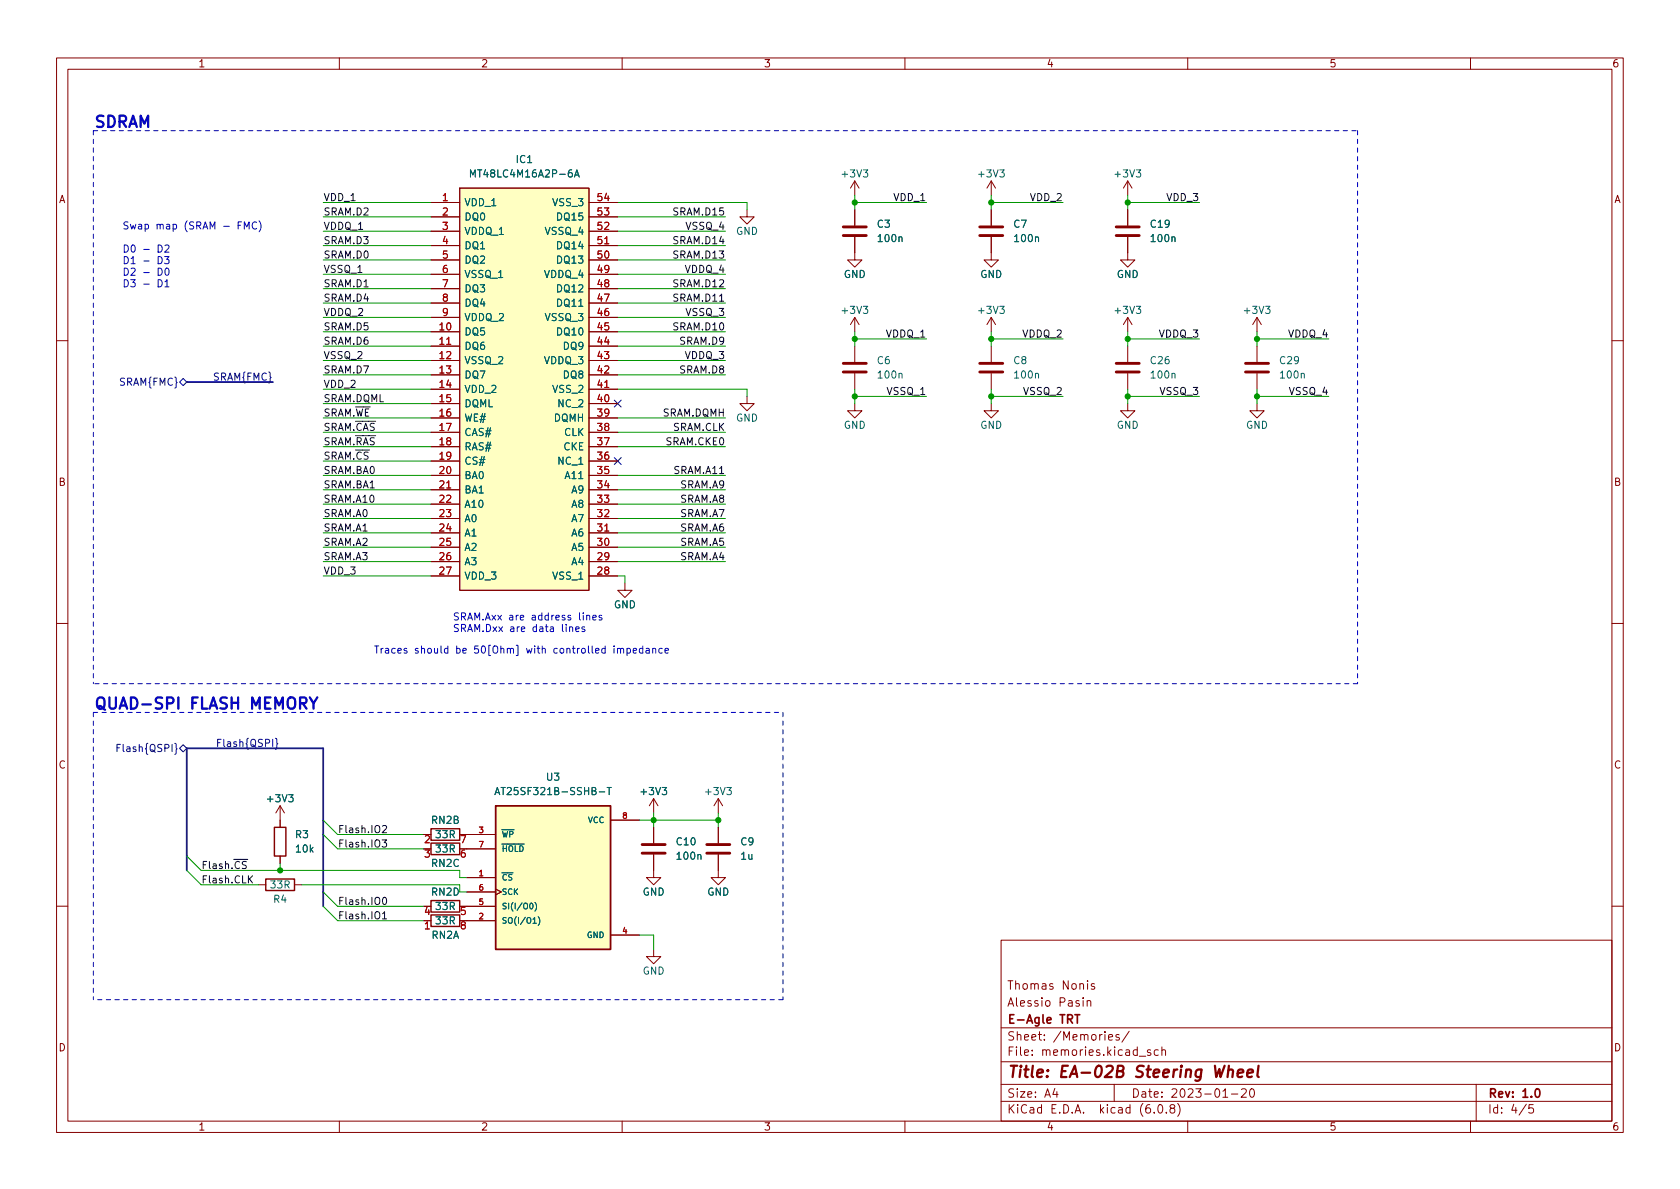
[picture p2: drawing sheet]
<svg xmlns="http://www.w3.org/2000/svg" width="297mm" height="210mm" viewBox="0 0 297 210" stroke-linecap="round" stroke-linejoin="round" font-family="sans-serif">
<g fill="none" stroke="#840000" stroke-width=".18">
<path d="M10 10.2h277v190.1h-277zM12 12.2h273v186.1h-273zM60 10.2v2M110 10.2v2M160 10.2v2M210 10.2v2M260 10.2v2M76.2 35.8h5.1M76.2 38.3h5.1M81.3 33.3h22.8v71.1h-22.8zM104.1 35.8h5.1M104.1 38.3h5.1"/>
<path d="M132.1 37.1v1.2h1.2l-1.2 1.3-1.3-1.3h1.3M151.1 32v2.5M151.1 37.1v2.8M151.1 32l-.7 1.3M151.1 32l.8 1.3M175.3 32l-.8 1.3M175.3 32v2.5M175.3 37.1v2.8M175.3 32l.7 1.3M199.4 32v2.5M199.4 37.1v2.8M199.4 32l-.8 1.3"/>
<path d="M199.4 32l.8 1.3M76.2 58.7h5.1M76.2 40.9h5.1M76.2 43.4h5.1M76.2 56.1h5.1M76.2 53.6h5.1M76.2 51h5.1M76.2 48.5h5.1M76.2 46h5.1M104.1 58.7h5.1M104.1 40.9h5.1M104.1 43.4h5.1"/>
<path d="M104.1 56.1h5.1M104.1 53.6h5.1M104.1 51h5.1M104.1 48.5h5.1M104.1 46h5.1M151.1 41.9v4.1h1.3l-1.3 1.2-1.2-1.2h1.2M151.1 56.1v2.6M151.1 56.1l-.7 1.3M151.1 56.1l.8 1.3M175.3 41.9v4.1h1.2l-1.2 1.2-1.3-1.2h1.3M175.3 56.1v2.6M175.3 56.1l-.8 1.3"/>
<path d="M175.3 56.1l.7 1.3M199.4 41.9v4.1h1.3l-1.3 1.2-1.3-1.2h1.3M199.4 56.1v2.6M199.4 56.1l-.8 1.3M199.4 56.1l.8 1.3M222.2 56.1v2.6M222.2 56.1l-.7 1.3M222.2 56.1l.8 1.3M10 60.2h2M76.2 61.2h5.1M76.2 63.7h5.1M76.2 66.3h5.1"/>
<path d="M76.2 68.8h5.1M76.2 71.4h5.1M76.2 73.9h5.1M76.2 76.4h5.1M76.2 79h5.1M104.1 61.2h5.1M104.1 63.7h5.1M104.1 66.3h5.1M104.1 68.8h5.1M104.1 71.4h5.1M104.1 73.9h5.1M104.1 76.4h5.1"/>
<path d="M104.1 79h5.1M132.1 70.1v1.3h1.2l-1.2 1.2-1.3-1.2h1.3M151.1 71.4v1.2h1.3l-1.3 1.3-1.2-1.3h1.2M151.1 61.2v2.8M151.1 66v2.8M175.3 71.4v1.2h1.2l-1.2 1.3-1.3-1.3h1.3M175.3 61.2v2.8M175.3 66v2.8M199.4 71.4v1.2h1.3l-1.3 1.3-1.3-1.3h1.3M199.4 61.2v2.8M199.4 66v2.8M222.2 71.4v1.2h1.3l-1.3 1.3-1.2-1.3h1.2"/>
<path d="M222.2 61.2v2.8M222.2 66v2.8M285 60.2h2M76.2 81.5h5.1M76.2 84.1h5.1M76.2 86.6h5.1M76.2 89.1h5.1M76.2 91.7h5.1M76.2 94.2h5.1M76.2 96.8h5.1M76.2 99.3h5.1M104.1 81.5h5.1"/>
<path d="M104.1 84.1h5.1M104.1 86.6h5.1M104.1 89.1h5.1M104.1 91.7h5.1M104.1 94.2h5.1M104.1 96.8h5.1M104.1 99.3h5.1M10 110.2h2M76.2 101.8h5.1M104.1 101.8h5.1M110.5 103.1v1.3h1.3l-1.3 1.3-1.3-1.3h1.3M285 110.2h2"/>
<path d="M45.7 156.5h1.3M49.5 142.5l-.7 1.3M49.5 142.5v3.8M49.5 151.4v1.2M49.5 142.5l.8 1.3M52.1 156.5h1.2M82.5 155.2h5.1M82.5 147.6h5.1M82.5 157.7h5.1M82.5 150.1h5.1M87.6 157.2l1 .5-1 .5M107.9 145h5.1"/>
<path d="M115.6 151.1v4.1h1.2l-1.2 1.3-1.3-1.3h1.3M115.6 141.2l-.8 1.3M115.6 141.2v2.6M115.6 146.3v2.8M115.6 141.2l.7 1.3M127 151.1v4.1h1.3l-1.3 1.3-1.3-1.3h1.3M127 141.2l-.8 1.3M127 141.2v2.6M127 146.3v2.8M127 141.2l.8 1.3M10 160.2h2M82.5 162.8h5.1"/>
<path d="M82.5 160.3h5.1M107.9 165.3h5.1M115.6 167.9v1.3h1.2l-1.2 1.2-1.3-1.2h1.3M177 166.3h108v32h-108zM191.5 176.4v.2M191.5 176.9v1M192.2 177.1l.2-.2 .4 .1 .1 .9M192.2 176.9v1M192.3 173.4v.2M192.3 173.9v1M193.5 174l-.4-.1-.2 .2 .1 .3 .5 .1v.4h-.6M285 160.2h2"/>
<path d="M60 198.3v2M110 198.3v2M160 198.3v2M177 194.8h108M177 191.8h108M177 187.8h108M177 181.8h108M186.5 192.5l-.4 1h1M186.9 193v1M196 183.4l.7-.1-.1-.3-.4-.1-.2 .2 .1 .8h.5M197 191.8v3M197.9 183l-.4-.1-.2 .2 .1 .3 .5 .1v.4h-.6"/>
<path d="M199.6 182.4l-1.2 1.9M201.4 186.8h1.2M203.4 185.7l-.3-.1-.2 .2v.3l.5 .1v.4h-.5M204.1 196.7v.1M204.8 185.7l-.4-.1-.3 .3v.4l.1 .3h.6M204.9 195.4l.2-.1a.81 .81 0 0 1 .6 .7 .81 .81 0 0 1-.3 .8h-.2a.81 .81 0 0 1-.6-.6 .81 .81 0 0 1 .3-.8zM205.4 185.8l.2-.2 .4 .1 .1 .9M205.4 185.1v1.5M206.2 196.7v.1M207.1 196l-.2-.3v-.2l.2-.2 .5 .1 .1 .2-.1 .2-.6 .2-.1 .3v.4l.2 .1h.5l.1-.3-.1-.4-.2-.1M208.2 195.1a1.72 1.72 0 0 1 0 2.3M210 198.3v2"/>
<path d="M216.2 194h.9M217.7 193.5h1.2M219.5 192.7l.6-.2 .2 .2 .1 .3-1 1h1M221.1 192.7l.2-.2a.81 .81 0 0 1 .6 .7 .81 .81 0 0 1-.3 .8h-.2a.81 .81 0 0 1-.3-1.3zM260 198.3v2M261 191.8v6.5M269.9 195.3l-1.3 1.9M271.1 195.3h-.7l-.1 .7 .2-.1 .5 .1 .2 .2-.1 .5-.2 .1-.6-.1"/>
</g>
<path d="M190.1 179.4h.8M190.5 179.4v1.5M271.6 192.6l.2-.1a.82 .82 0 0 1 .6 .7 .82 .82 0 0 1-.3 .8h-.2a.81 .81 0 0 1-.6-.6 .81 .81 0 0 1 .3-.8z" fill="none" stroke="#840000" stroke-width=".3"/>
<path d="M217.2 189.3a.49 .49 0 0 1 .8 .1l-.1 1.1M218.8 189.8l1-.2v-.4l-.6-.1-.3 .3v1l.1 .1 .6-.1M220.5 189.8l1-.2v-.4l-.2-.1-.6 .1-.2 1 .3 .3 .5-.1M222.5 188.5l-.2 1.7 .3 .3" fill="none" stroke="#840000" stroke-width=".4"/>
<g fill="none" stroke="#840000" stroke-width=".51">
<path d="M149.1 41.7h4.1M149.1 40.1h4.1M173.2 41.7h4.1M173.2 40.1h4.1M197.4 41.7h4M197.4 40.1h4M149.1 65.8h4.1M149.1 64.3h4.1M173.2 65.8h4.1M173.2 64.3h4.1M197.4 65.8h4M197.4 64.3h4"/>
<path d="M220.2 65.8h4.1M220.2 64.3h4.1M113.5 150.9h4.1M113.5 149.3h4.1M125 150.9h4M125 149.3h4"/>
</g>
<g fill="#ffffc2" stroke="#ffffc2" stroke-width=".18">
<path d="M81.3 33.3h22.8v71.1h-22.8z"/>
<path d="M87.6 142.5h20.3v25.4h-20.3z"/>
</g>
<path d="M83.2 31.3v-1.3l.4 .9 .4-.9v1.3M101.6 31.3l.4-1.3 .4 1.3M101.7 30.9h.6M107.3 139.3h.8M107.7 139.3v1.2M87.5 140.5l.4-1.2 .5 1.2M87.6 140.2h.6M93.8 159.8l.1-.1a.54 .54 0 0 1 .4 .5 .54 .54 0 0 1-.4 .5l-.2-.4zM94.6 159.6a1.17 1.17 0 0 1 0 1.5M94.2 163.3h.6M95.2 162.1a1.17 1.17 0 0 1 0 1.6" fill="none" stroke="#006464" stroke-width=".18"/>
<path d="M47 155.4h5.1v2.1h-5.1zM48.5 146.3h2v5.1h-2zM76.2 159.3h5.1v2h-5.1zM76.2 146.6h5.1v2h-5.1zM76.2 149.1h5.1v2h-5.1zM87.6 142.5h20.3v25.4h-20.3zM76.2 161.8h5.1v2h-5.1z" fill="none" stroke="#840000" stroke-width=".25"/>
<path d="M31.7 67.6l.7-.7 .6 .7-.6 .6zM108.6 70.8l1.2 1.2M109.8 70.8l-1.2 1.2M108.6 80.9l1.2 1.2M109.8 80.9l-1.2 1.2M20.7 132.2h.4M21.3 131.6h-.6v1.3M32.4 131.7l.6 .6-.6 .7-.7-.7zM48.7 130.6l.2 .1v.6l.2 .2-.2 .2v.6l-.2 .2" fill="none" stroke="#000084" stroke-width=".18"/>
<path d="M44.1 155.4l.5 .7M44.6 154.9l-.7 .7M67.6 148.5h.8l-.5 .5 .4 .1v.6l-.2 .1-.5-.1M67.6 146.1l.5-.1 .3 .3-.8 .9h.8M67.7 158.8l.2-.1a.68 .68 0 0 1 .5 .6 .68 .68 0 0 1-.5 .6l-.2-.1-.1-.3zM67.6 161.6l.4-.4v1.3M67.6 162.5h.8" fill="none" stroke="#0f0f0f" stroke-width=".18"/>
<g fill="none" stroke="#0000c2" stroke-width=".18">
<path d="M42.7 39.2h-.6v1.3M45.4 39.4a.6 .6 0 0 0-.9 .4 .6 .6 0 0 0 .6 .7l.3-.1M45.8 39.1a1.46 1.46 0 0 1 0 1.9M28 43.3a.64 .64 0 0 1 .7 .7 .64 .64 0 0 1-.7 .6zM28 45.4a.64 .64 0 0 1 .7 .6 .64 .64 0 0 1-.7 .6zM28 47.4a.64 .64 0 0 1 .7 .6 .64 .64 0 0 1-.7 .7zM28 49.5a.64 .64 0 0 1 .7 .6 .64 .64 0 0 1-.7 .6zM29.1 45.4h.8l-.4 .5 .3 .1v.5l-.2 .1-.5-.1M29.2 43.4l.4-.1 .3 .4-.8 .9h.8M29.2 49.8l.3-.3v1.2M29.2 50.7h.7M29.3 47.5l.2-.1a.68 .68 0 0 1 .4 .6 .68 .68 0 0 1-.4 .7 .84 .84 0 0 1-.2-1.2z"/>
<path d="M43.2 40.5v-1.3l.4 .9 .4-.9v1.3M100.7 111l.2-.2 .3 .1 .1 .8M100.7 110.8v.9M101.8 111.3l.6-.2-.1-.2-.3-.1-.2 .2 .1 .6h.4M103.1 108.4v.1M103.1 108.8v.8M103.4 110.9l-.3-.1-.2 .2v.2l.5 .1v.3h-.5M103.7 108.9l.2-.1 .3 .1 .1 .7M103.7 108.8v.8M104.8 109.2l.6-.1v-.2l-.4-.1-.2 .2 .1 .6h.5M106.4 108.9l-.3-.1-.2 .2 .1 .2 .4 .1v.3h-.5M108.6 114.2v.1"/>
<path d="M108.6 114.7v.8M109.2 114.8l.2-.1h.3v.8M109.2 114.7v.8M109.7 114.8l.2-.1h.3l.1 .8M110.9 114.7h.3l.3 .2-.1 .5h-.5M110.9 114.7v1.2M112 115.1l.6-.1-.1-.3h-.4l-.1 .1v.6h.5M113.7 114.7h-.4l-.3 .2 .2 .5h.5M113.7 114.2v1.3M114.3 114.7h.4l.1 .8M114.8 115h-.4l-.2 .2 .2 .3 .4-.1M115.4 114.8l.2-.1h.3v.8"/>
<path d="M115.4 114.7v.8M117.1 114.7h-.4l-.2 .2 .1 .5h.5M117.6 115.1l.6-.1-.1-.3h-.3l-.2 .1v.6h.5"/>
</g>
<path d="M54.8 123.3l.6 1.1 .7-1.1M55.4 124.4v.9" fill="none" stroke="#0000c2" stroke-width=".4"/>
<path d="M16.5 23.1h223.5M16.5 23.1v97.8M240 23.1v97.8M16.5 126h121.9M16.5 126v50.8M138.4 126v50.8M240 120.9h-223.5M138.4 176.8h-121.9" fill="none" stroke="#0000c2" stroke-width=".18" stroke-dasharray=".8 .8"/>
<path d="M33 67.6h15.3M33 153.9v-21.6h24.1v28" fill="none" stroke="#000084" stroke-width=".3"/>
<g fill="none" stroke="#009600" stroke-width=".18">
<path d="M57.1 38.3h19.1M57.1 35.8h19.1M109.2 38.3h19.1M109.2 35.8h22.9v1.3M151.1 34.5v2.6M151.1 35.8h12.7M175.3 35.8h12.7M175.3 34.5v2.6M199.4 35.8h12.7M199.4 34.5v2.6M57.1 43.4h19.1M57.1 46h19.1"/>
<path d="M57.1 40.9h19.1M57.1 48.5h19.1M57.1 56.1h19.1M57.1 51h19.1M57.1 53.6h19.1M57.1 58.7h19.1M109.2 43.4h19.1M109.2 46h19.1M109.2 40.9h19.1M109.2 48.5h19.1M109.2 56.1h19.1M109.2 51h19.1"/>
<path d="M109.2 53.6h19.1M109.2 58.7h19.1M151.1 58.7v2.5M151.1 59.9h12.7M175.3 58.7v2.5M175.3 59.9h12.7M199.4 59.9h12.7M199.4 58.7v2.5M222.2 59.9h12.7M222.2 58.7v2.5M57.1 68.8h19.1M57.1 61.2h19.1"/>
<path d="M57.1 76.4h19.1M57.1 73.9h19.1M57.1 66.3h19.1M57.1 63.7h19.1M57.1 79h19.1M57.1 71.4h19.1M109.2 68.8h22.9v1.3M109.2 61.2h19.1M109.2 76.4h19.1M109.2 73.9h19.1M109.2 66.3h19.1M109.2 63.7h19.1"/>
<path d="M109.2 79h19.1M151.1 68.8v2.6M151.1 70.1h12.7M175.3 68.8v2.6M175.3 70.1h12.7M199.4 70.1h12.7M199.4 68.8v2.6M222.2 70.1h12.7M222.2 68.8v2.6M57.1 94.2h19.1M57.1 99.3h19.1M57.1 96.8h19.1"/>
<path d="M57.1 89.1h19.1M57.1 91.7h19.1M57.1 81.5h19.1M57.1 84.1h19.1M57.1 86.6h19.1M109.2 94.2h19.1M109.2 99.3h19.1M109.2 96.8h19.1M109.2 89.1h19.1M109.2 91.7h19.1M109.2 84.1h19.1M109.2 86.6h19.1"/>
<path d="M57.1 101.8h19.1M109.2 101.8h1.3v1.3M33 153.9l2.6 2.6h10.1M33 151.4l2.6 2.5h45.7v1.3h1.2M49.5 152.6v1.3M53.3 156.5h28v1.2h1.2M57.1 147.6l2.6 2.5h15.2M57.1 145l2.6 2.6h15.2M57.1 157.7l2.6 2.6h15.2M113 145h14M115.6 143.8v2.5M127 143.8v2.5"/>
<path d="M57.1 160.3l2.6 2.5h15.2M113 165.3h2.6v2.6"/>
</g>
<g fill="#009600" stroke="#009600" stroke-width=".18">
<circle cx="175.3" cy="70.1" r=".46"/>
<circle cx="151.1" cy="59.9" r=".46"/>
<circle cx="151.1" cy="35.8" r=".46"/>
<circle cx="175.3" cy="59.9" r=".46"/>
<circle cx="151.1" cy="70.1" r=".46"/>
<circle cx="127" cy="145" r=".46"/>
<circle cx="115.6" cy="145" r=".46"/>
<circle cx="199.4" cy="70.1" r=".46"/>
<circle cx="199.4" cy="59.9" r=".46"/>
<circle cx="199.4" cy="35.8" r=".46"/>
<circle cx="175.3" cy="35.8" r=".46"/>
<circle cx="222.2" cy="70.1" r=".46"/>
<circle cx="222.2" cy="59.9" r=".46"/>
<circle cx="49.5" cy="153.9" r=".46"/>
</g>
<g font-size="2.8" fill="#0000c2">
<text x="16.5" y="22.5">SDRAM</text>
<text x="16.5" y="125.4">QUAD-SPI FLASH MEMORY</text>
</g>
<text font-size="2.8" fill="#840000" x="178" y="190.6">Title: EA-02B Steering Wheel</text>
<g font-size="2.1" fill="#840000">
<text x="178" y="178">Alessio Pasin</text>
<text x="178" y="175">Thomas Nonis</text>
<text x="178" y="184">Sheet: /Memories/</text>
<text x="178" y="181">E-Agle TRT</text>
<text x="178" y="186.7">File: memories.kicad_sch</text>
<text x="178" y="196.9">KiCad E.D.A. kicad (6.0.8)</text>
<text x="178" y="194.1">Size: A4</text>
<text x="200" y="194.1">Date: 2023-01-20</text>
<text x="263" y="194.1">Rev: 1.0</text>
<text x="263" y="196.9">Id: 4/5</text>
</g>
<g font-size="1.8" fill="#840000">
<text x="35" y="11.9">1</text>
<text x="85" y="11.9">2</text>
<text x="135" y="11.9">3</text>
<text x="185" y="11.9">4</text>
<text x="235" y="11.9">5</text>
<text x="285" y="11.9">6</text>
<text x="10.3" y="35.9">A</text>
<text x="285.3" y="35.9">A</text>
<text x="10.3" y="85.9">B</text>
<text x="285.3" y="85.9">B</text>
<text x="10.3" y="135.9">C</text>
<text x="285.3" y="135.9">C</text>
<text x="10.3" y="185.9">D</text>
<text x="285.3" y="185.9">D</text>
<text x="35" y="199.9">1</text>
<text x="85" y="199.9">2</text>
<text x="135" y="199.9">3</text>
<text x="185" y="199.9">4</text>
<text x="235" y="199.9">5</text>
<text x="285" y="199.9">6</text>
</g>
<g font-size="1.8" fill="#006464">
<text x="91.3" y="28.8">IC1</text>
<text x="83.9" y="31.4">MT48LC4M16A2P-6A</text>
<text x="149" y="31.4">+3V3</text>
<text x="173.2" y="31.4">+3V3</text>
<text x="197.3" y="31.4">+3V3</text>
<text x="82" y="36.4">VDD_1</text>
<text x="82" y="39">DQ0</text>
<text x="82" y="41.5">VDDQ_1</text>
<text x="96.5" y="41.5">VSSQ_4</text>
<text x="97.9" y="36.4">VSS_3</text>
<text x="98.8" y="39">DQ15</text>
<text x="130.1" y="41.5">GND</text>
<text x="155.1" y="40.3">C3</text>
<text x="179.3" y="40.3">C7</text>
<text x="203.5" y="40.3">C19</text>
<text x="82" y="44.1">DQ1</text>
<text x="82" y="46.6">DQ2</text>
<text x="98.8" y="46.6">DQ13</text>
<text x="98.8" y="44.1">DQ14</text>
<text x="155.4" y="42.8">100n</text>
<text x="179.5" y="42.8">100n</text>
<text x="203.7" y="42.8">100n</text>
<text x="82" y="49.1">VSSQ_1</text>
<text x="82" y="51.7">DQ3</text>
<text x="96.3" y="49.1">VDDQ_4</text>
<text x="98.8" y="51.7">DQ12</text>
<text x="149.2" y="49.1">GND</text>
<text x="173.3" y="49.1">GND</text>
<text x="197.4" y="49.1">GND</text>
<text x="82" y="59.3">DQ5</text>
<text x="82" y="54.2">DQ4</text>
<text x="82" y="56.8">VDDQ_2</text>
<text x="96.5" y="56.8">VSSQ_3</text>
<text x="98.8" y="59.3">DQ10</text>
<text x="98.8" y="54.2">DQ11</text>
<text x="149" y="55.5">+3V3</text>
<text x="173.2" y="55.5">+3V3</text>
<text x="197.3" y="55.5">+3V3</text>
<text x="220.2" y="55.5">+3V3</text>
<text x="82" y="61.8">DQ6</text>
<text x="82" y="64.4">VSSQ_2</text>
<text x="96.3" y="64.4">VDDQ_3</text>
<text x="99.7" y="61.8">DQ9</text>
<text x="155.1" y="64.4">C6</text>
<text x="179.3" y="64.4">C8</text>
<text x="203.5" y="64.4">C26</text>
<text x="226.4" y="64.4">C29</text>
<text x="82" y="66.9">DQ7</text>
<text x="82" y="69.5">VDD_2</text>
<text x="97.9" y="69.5">VSS_2</text>
<text x="99.7" y="66.9">DQ8</text>
<text x="155.4" y="66.9">100n</text>
<text x="179.5" y="66.9">100n</text>
<text x="203.7" y="66.9">100n</text>
<text x="226.5" y="66.9">100n</text>
<text x="82" y="72">DQML</text>
<text x="82" y="74.5">WE#</text>
<text x="82" y="77.1">CAS#</text>
<text x="98" y="74.5">DQMH</text>
<text x="98.9" y="72">NC_2</text>
<text x="99.7" y="77.1">CLK</text>
<text x="130.1" y="74.5">GND</text>
<text x="149.2" y="75.8">GND</text>
<text x="173.3" y="75.8">GND</text>
<text x="197.4" y="75.8">GND</text>
<text x="220.3" y="75.8">GND</text>
<text x="82" y="79.6">RAS#</text>
<text x="82" y="82.2">CS#</text>
<text x="98.9" y="82.2">NC_1</text>
<text x="99.6" y="79.6">CKE</text>
<text x="82" y="84.7">BA0</text>
<text x="82" y="87.2">BA1</text>
<text x="82" y="89.8">A10</text>
<text x="100.1" y="84.7">A11</text>
<text x="101.1" y="89.8">A8</text>
<text x="101.1" y="87.2">A9</text>
<text x="82" y="92.3">A0</text>
<text x="82" y="94.9">A1</text>
<text x="101.1" y="94.9">A6</text>
<text x="101.1" y="92.3">A7</text>
<text x="82" y="97.4">A2</text>
<text x="82" y="99.9">A3</text>
<text x="101.1" y="99.9">A4</text>
<text x="101.1" y="97.4">A5</text>
<text x="82" y="102.5">VDD_3</text>
<text x="97.9" y="102.5">VSS_1</text>
<text x="108.5" y="107.6">GND</text>
<text x="47.4" y="141.9">+3V3</text>
<text x="88.8" y="140.6">AT25SF321B-SSHB-T</text>
<text x="96.7" y="138">U3</text>
<text x="113.5" y="140.6">+3V3</text>
<text x="124.9" y="140.6">+3V3</text>
<text x="52.3" y="148.2">R3</text>
<text x="76.3" y="145.7">RN2B</text>
<text x="77.1" y="148.2">33R</text>
<text x="119.7" y="149.5">C10</text>
<text x="131" y="149.5">C9</text>
<text x="52.4" y="150.7">10k</text>
<text x="76.3" y="153.3">RN2C</text>
<text x="77.1" y="150.7">33R</text>
<text x="119.8" y="152">100n</text>
<text x="131" y="152">1u</text>
<text x="47.9" y="157.1">33R</text>
<text x="48.4" y="159.6">R4</text>
<text x="76.3" y="158.4">RN2D</text>
<text x="77.1" y="160.9">33R</text>
<text x="113.6" y="158.4">GND</text>
<text x="125" y="158.4">GND</text>
<text x="76.3" y="166">RN2A</text>
<text x="77.1" y="163.4">33R</text>
<text x="113.6" y="172.3">GND</text>
</g>
<g font-size="1.8" fill="#0f0f0f">
<text x="57.1" y="35.5">VDD_1</text>
<text x="158.1" y="35.5">VDD_1</text>
<text x="182.3" y="35.5">VDD_2</text>
<text x="206.4" y="35.5">VDD_3</text>
<text x="57.1" y="38.1">SRAM.D2</text>
<text x="57.1" y="40.6">VDDQ_1</text>
<text x="119.3" y="38.1">SRAM.D15</text>
<text x="121.4" y="40.6">VSSQ_4</text>
<text x="57.1" y="43.2">SRAM.D3</text>
<text x="57.1" y="45.7">SRAM.D0</text>
<text x="119.3" y="45.7">SRAM.D13</text>
<text x="119.3" y="43.2">SRAM.D14</text>
<text x="57.1" y="48.2">VSSQ_1</text>
<text x="57.1" y="50.8">SRAM.D1</text>
<text x="57.1" y="53.3">SRAM.D4</text>
<text x="119.3" y="53.3">SRAM.D11</text>
<text x="119.3" y="50.8">SRAM.D12</text>
<text x="121.2" y="48.2">VDDQ_4</text>
<text x="57.1" y="58.4">SRAM.D5</text>
<text x="57.1" y="55.9">VDDQ_2</text>
<text x="119.3" y="58.4">SRAM.D10</text>
<text x="121.4" y="55.9">VSSQ_3</text>
<text x="156.8" y="59.7">VDDQ_1</text>
<text x="180.9" y="59.7">VDDQ_2</text>
<text x="205" y="59.7">VDDQ_3</text>
<text x="227.9" y="59.7">VDDQ_4</text>
<text x="57.1" y="63.5">VSSQ_2</text>
<text x="57.1" y="60.9">SRAM.D6</text>
<text x="120.3" y="60.9">SRAM.D9</text>
<text x="121.2" y="63.5">VDDQ_3</text>
<text x="57.1" y="71.1">SRAM.DQML</text>
<text x="57.1" y="68.6">VDD_2</text>
<text x="57.1" y="66">SRAM.D7</text>
<text x="120.3" y="66">SRAM.D8</text>
<text x="156.9" y="69.8">VSSQ_1</text>
<text x="181.1" y="69.8">VSSQ_2</text>
<text x="205.2" y="69.8">VSSQ_3</text>
<text x="228.1" y="69.8">VSSQ_4</text>
<text x="57.1" y="76.2">SRAM.~{CAS}</text>
<text x="57.1" y="73.6">SRAM.~{WE}</text>
<text x="117.2" y="73.6">SRAM.DQMH</text>
<text x="118.9" y="76.2">SRAM.CLK</text>
<text x="57.1" y="81.3">SRAM.~{CS}</text>
<text x="57.1" y="83.8">SRAM.BA0</text>
<text x="57.1" y="78.7">SRAM.~{RAS}</text>
<text x="117.9" y="78.7">SRAM.CKE0</text>
<text x="119.3" y="83.8">SRAM.A11</text>
<text x="57.1" y="88.9">SRAM.A10</text>
<text x="57.1" y="86.3">SRAM.BA1</text>
<text x="120.3" y="86.3">SRAM.A9</text>
<text x="120.3" y="88.9">SRAM.A8</text>
<text x="57.1" y="94">SRAM.A1</text>
<text x="57.1" y="91.4">SRAM.A0</text>
<text x="120.3" y="94">SRAM.A6</text>
<text x="120.3" y="91.4">SRAM.A7</text>
<text x="57.1" y="96.5">SRAM.A2</text>
<text x="57.1" y="99">SRAM.A3</text>
<text x="57.1" y="101.6">VDD_3</text>
<text x="120.3" y="96.5">SRAM.A5</text>
<text x="120.3" y="99">SRAM.A4</text>
<text x="59.7" y="149.8">Flash.IO3</text>
<text x="59.7" y="147.3">Flash.IO2</text>
<text x="35.6" y="153.7">Flash.~{CS}</text>
<text x="35.6" y="156.2">Flash.CLK</text>
<text x="59.7" y="160">Flash.IO0</text>
<text x="59.7" y="162.5">Flash.IO1</text>
</g>
<g font-size="1.8" fill="#a90000">
<text x="78.2" y="35.6">1</text>
<text x="105.7" y="35.6">54</text>
<text x="78.2" y="38.1">2</text>
<text x="78.2" y="40.6">3</text>
<text x="105.7" y="40.6">52</text>
<text x="105.7" y="38.1">53</text>
<text x="78.2" y="43.2">4</text>
<text x="78.2" y="45.7">5</text>
<text x="105.7" y="45.7">50</text>
<text x="105.7" y="43.2">51</text>
<text x="78.2" y="48.3">6</text>
<text x="78.2" y="50.8">7</text>
<text x="78.2" y="53.3">8</text>
<text x="105.7" y="53.3">47</text>
<text x="105.7" y="50.8">48</text>
<text x="105.7" y="48.3">49</text>
<text x="77.8" y="58.4">10</text>
<text x="78.2" y="55.9">9</text>
<text x="105.7" y="58.4">45</text>
<text x="105.7" y="55.9">46</text>
<text x="77.8" y="61">11</text>
<text x="77.8" y="63.5">12</text>
<text x="105.7" y="63.5">43</text>
<text x="105.7" y="61">44</text>
<text x="77.8" y="66">13</text>
<text x="77.8" y="68.6">14</text>
<text x="77.8" y="71.1">15</text>
<text x="105.7" y="71.1">40</text>
<text x="105.7" y="68.6">41</text>
<text x="105.7" y="66">42</text>
<text x="77.8" y="73.7">16</text>
<text x="77.8" y="76.2">17</text>
<text x="105.7" y="76.2">38</text>
<text x="105.7" y="73.7">39</text>
<text x="77.8" y="78.7">18</text>
<text x="77.8" y="81.3">19</text>
<text x="77.8" y="83.8">20</text>
<text x="105.7" y="83.8">35</text>
<text x="105.7" y="81.3">36</text>
<text x="105.7" y="78.7">37</text>
<text x="77.8" y="86.4">21</text>
<text x="77.8" y="88.9">22</text>
<text x="105.7" y="88.9">33</text>
<text x="105.7" y="86.4">34</text>
<text x="77.8" y="91.4">23</text>
<text x="77.8" y="94">24</text>
<text x="105.7" y="94">31</text>
<text x="105.7" y="91.4">32</text>
<text x="77.8" y="96.5">25</text>
<text x="77.8" y="99.1">26</text>
<text x="77.8" y="101.6">27</text>
<text x="105.7" y="101.6">28</text>
<text x="105.7" y="99.1">29</text>
<text x="105.7" y="96.5">30</text>
<text x="75.1" y="149.1">2</text>
<text x="81.4" y="149.1">7</text>
<text x="75.1" y="151.6">3</text>
<text x="81.4" y="151.6">6</text>
<text x="75.1" y="161.8">4</text>
<text x="81.4" y="161.8">5</text>
<text x="75.1" y="164.3">1</text>
<text x="81.4" y="164.3">8</text>
</g>
<g font-size="1.8" fill="#0000c2">
<text x="21.6" y="40.6">Swap map (SRAM - FMC)</text>
<text x="21.6" y="44.7">D0 - D2</text>
<text x="21.6" y="46.7">D1 - D3</text>
<text x="21.6" y="48.7">D2 - D0</text>
<text x="21.6" y="50.8">D3 - D1</text>
<text x="80" y="109.7">SRAM.Axx are address lines</text>
<text x="80" y="111.7">SRAM.Dxx are data lines</text>
<text x="66" y="115.6">Traces should be 50[Ohm] with controlled impedance</text>
</g>
<g font-size="1.8" fill="#000084">
<text x="21.2" y="68.2">SRAM{FMC}</text>
<text x="37.8" y="67.3">SRAM{FMC}</text>
<text x="21.4" y="133">Flash{QSPI}</text>
<text x="38.1" y="132.1">Flash{QSPI}</text>
</g>
<g font-size="1.4" fill="#a90000">
<text x="84.7" y="147.3">3</text>
<text x="84.7" y="149.9">7</text>
<text x="110.1" y="144.8">8</text>
<text x="84.7" y="154.9">1</text>
<text x="84.7" y="160">5</text>
<text x="84.7" y="157.5">6</text>
<text x="84.7" y="162.6">2</text>
<text x="110.1" y="165.1">4</text>
</g>
<g font-size="1.4" fill="#006464">
<text x="88.6" y="148.1">~{WP}</text>
<text x="103.9" y="145.5">VCC</text>
<text x="88.6" y="155.7">~{CS}</text>
<text x="88.6" y="150.6">~{HOLD}</text>
<text x="88.6" y="160.8">SI(I/O0)</text>
<text x="88.6" y="158.2">SCK</text>
<text x="88.6" y="163.3">SO(I/O1)</text>
<text x="103.8" y="165.9">GND</text>
</g>
</svg>
